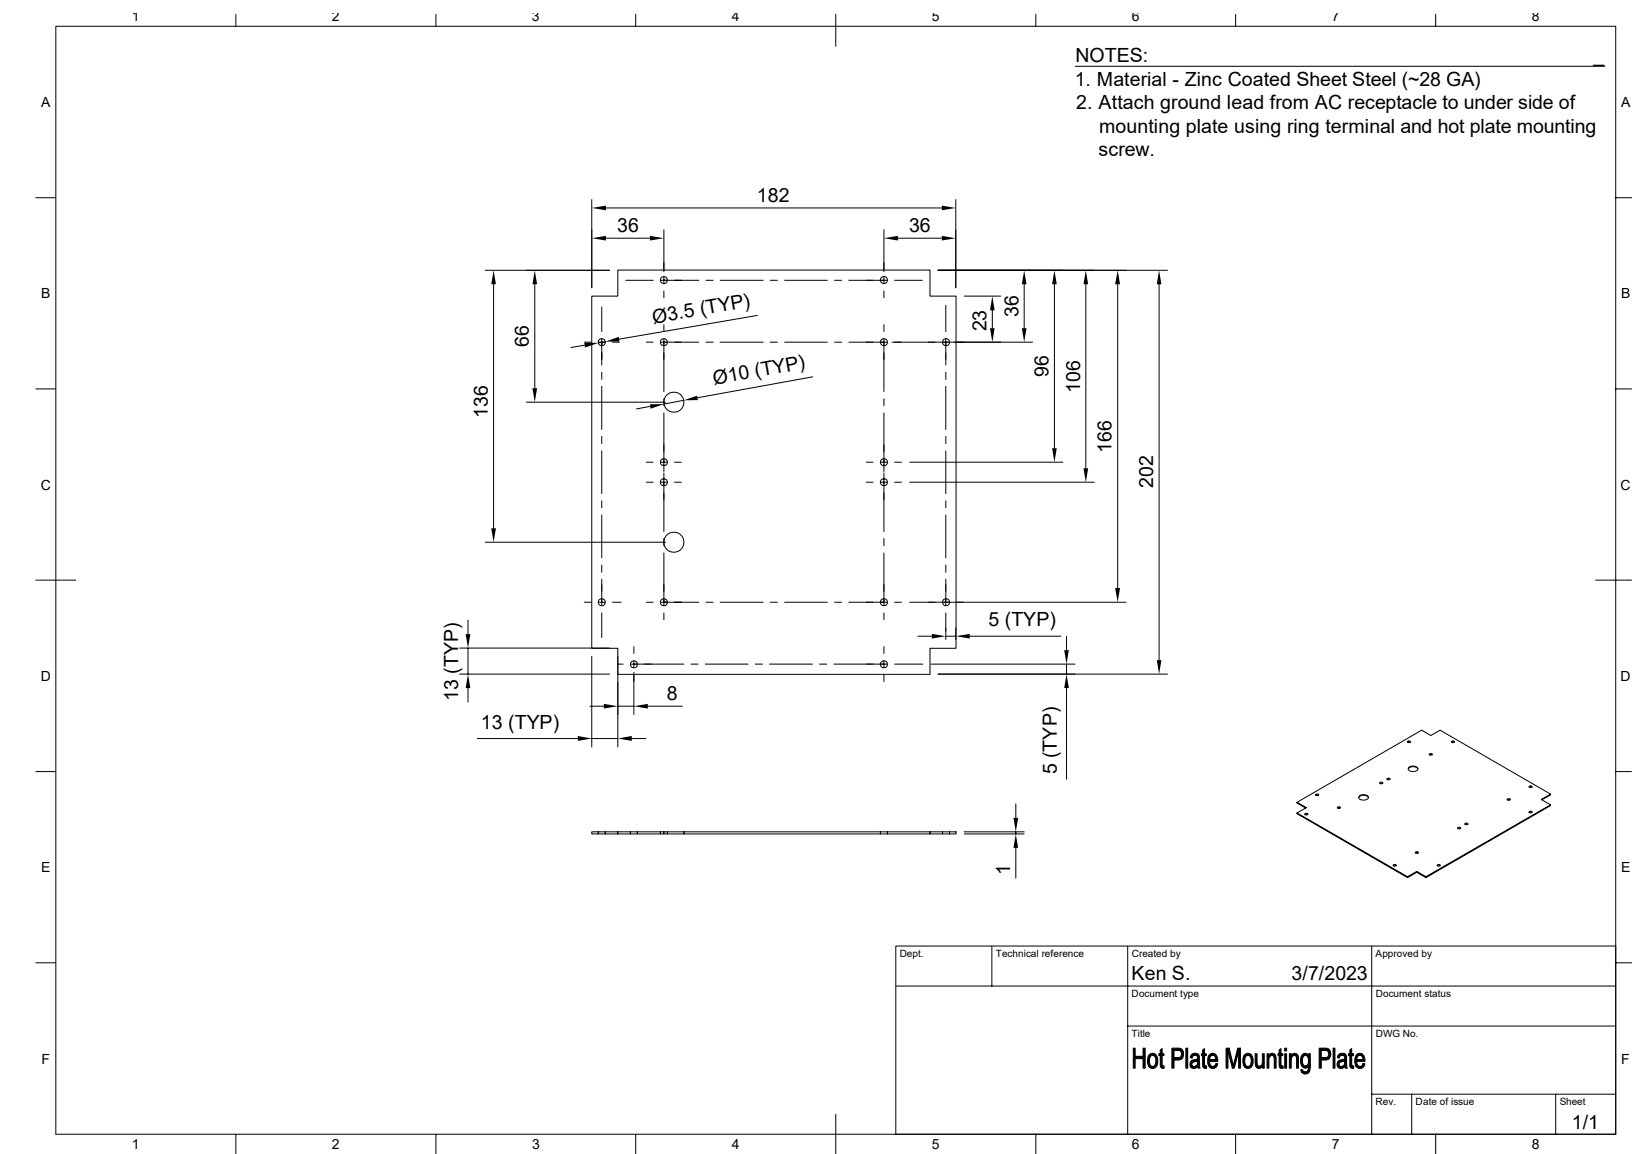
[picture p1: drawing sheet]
<svg xmlns="http://www.w3.org/2000/svg" width="297mm" height="210mm" viewBox="0 0 297 210" stroke-linecap="round" stroke-linejoin="round" font-family="sans-serif">
<g fill="none" stroke="#000" stroke-width=".18">
<path d="M10.2 4.8h283.8v201.6h-283.8zM42.9 2.6v2.2M79.3 2.6v2.2M115.7 2.6v2.2M152.1 2.6v5.8M188.5 2.6v2.2M195.7 12.1h96.4M224.9 2.6v2.2M261.3 2.6v2.2M6.5 36h3.7M107.7 36.3v16.1M110.3 37.8h61.1"/>
<path d="M173.9 36.3v16.1M294 36h2.9M88.3 49.2h22.6M89.8 51.7v44.4M97.3 51.7v19M107.7 53.9h4.7v-4.8h56.8v4.8h4.8v64.1h-4.8v4.7h-56.8v-4.7h-4.7zM109.5 55.9v4.4M110.3 43.3h8M113.9 51h5M120.2 51h7M120.8 50.3v1.3M120.8 53v1.2"/>
<path d="M120.8 59.1v1.2M120.8 41.8v7.6M128.5 51h1.3M131.1 51h7.8M137.8 57.4l-25.1 4.3M140.2 51h1.3M142.8 51h7.8M151.9 51h1.3M160.9 50.3v1.3M160.9 53v1.2M160.9 59.1v1.2M160.9 41.8v7.6"/>
<path d="M161.5 51h-7M162.8 51h5.1M163.4 43.3h8M170.7 49.2h41.8M172.1 55.6v4.7M175.5 53.9h6.6M180.6 56.5v3.2M186.4 51.7v8M191.9 51.7v29.9M197.6 51.7v33.5M203.4 51.7v55.3M210.9 51.7v68.4"/>
<path d="M6.5 70.8h3.7M95.8 73.2h25.3M106.3 62.3h1.3M106.4 62.8l-2.5 .4M108.9 62.3h1.3M109.5 61.6v4.8M109.5 67.7v1.3M109.5 70.3v7.8M109.5 79.4v1.3M110.2 62.2l-1.3 .2M111.5 62.3h1.2M117.6 62.3h1.3"/>
<path d="M118.3 74l-2.5 .4M120.2 62.3h7M120.8 61.6v9.6M120.8 72.6v1.2M120.8 75.1v10.7M124.4 72.9l-3.5 .6M128.5 62.3h1.3M131.1 62.3h7.8M140.2 62.3h1.3M142.8 62.3h7.8M147.9 68.6l-21 3.8M151.9 62.3h1.3"/>
<path d="M154.5 62.3h7M160.9 61.6v9.6M160.9 72.6v1.2M160.9 75.1v10.7M162.3 62.3h25.6M172.1 67.7v1.3M172.1 70.3v7.8M172.1 79.4v1.3M172.1 61.6v4.8M294 70.8h2.9M88.3 98.7h32.8M109.5 82v7.8"/>
<path d="M109.5 91.1v1.3M109.5 93.7v7.8M117.6 84.1h1.3M117.6 87.8h1.3M120.2 84.1h1.3M120.2 87.8h1.3M120.8 86.1v10.6M120.8 98v1.3M122.8 84.1h1.2M122.8 87.8h1.2M157.6 84.1h1.3M157.6 87.8h1.3"/>
<path d="M160.2 84.1h1.3M160.2 87.8h1.3M160.9 86.1v10.6M160.9 98v1.3M162.8 84.1h1.2M162.8 87.8h1.2M165.6 84.1h27.8M165.6 87.8h33.5M172.1 82v7.8M172.1 91.1v1.3M172.1 93.7v7.8M6.5 105.6h7.3"/>
<path d="M83.7 117.9h27.2M85.2 112.9v2.5M85.2 117.9v4.8M106.3 109.6h1.3M107.7 119.5v16.4M108.9 109.6h1.3M109.5 105.4v4.8M109.5 102.8v1.3M109.5 111.5v4.5M111.5 109.6h1.5M112.4 119.5v16.4M115.4 117.7v1.2"/>
<path d="M117.6 109.6h1.3M120.2 109.6h7M120.8 111.5v1.3M120.8 100.6v9.6M128.5 109.6h1.3M131.1 109.6h7.8M140.2 109.6h1.3M142.8 109.6h7.8M151.9 109.6h1.3M160.9 111.5v1.3M160.9 100.6v9.6M160.9 117.7v1.2"/>
<path d="M161.5 109.6h-7M162.8 109.6h1.2M165.6 109.6h39.3M167 115.8h2.6M172.1 102.8v1.3M172.1 105.4v4.8M172.1 115.8h1.8M172.1 111.5v4.9M173.9 114.3v2.1M176.5 115.8h16.6M194.1 115.8v2.5M290.4 105.6h6.5"/>
<path d="M83.7 122.7h27.2M85.2 125.2v2.6M86.9 134.4h18.3M107.4 128.5h2.5M107.7 134.4h4.7M112.4 128.5h3M112.4 120.9h1M114.7 120.9h9.8M115 134.4h2.6M115.4 122.4v7.6M115.4 120.2v1.3M117.9 128.5h6.3"/>
<path d="M125.8 120.9h1.2M128.4 120.9h7.7M137.5 120.9h1.3M140 120.9h7.9M149.1 120.9h1.4M160.9 120.2v1.3M160.9 122.8v1.2M161.5 120.9h-9.7M162.8 120.9h5.1M169.5 120.9h26.1M170.7 122.7h41.8M194.1 120.9v1.8"/>
<path d="M194.1 125.2v16.6M256.2 135h.5M256.2 134.9l.2-.1 .3 .2-.3 .2-.2-.1zM256.3 140a1.15 1.15 0 0 1 1.8 0M256.5 139.6a1.13 1.13 0 0 1 1.6 .3 1.03 1.03 0 0 1-1.8 0zM260.1 137.2l.3-.1 .3 .2-.3 .2-.3-.1zM260.1 137.4h.5M264.2 134.9l.2-.1 .3 .2-.3 .2-.2-.1zM264.2 135h.5M6.5 140.4h3.7M108.9 151.4v.4M110.2 151.4v.4"/>
<path d="M112.4 151.4h-4.7v.4h4.7v-.4h56.8M112.4 151.8h56.8v-.4h4.8v.4h-4.8M114.7 151.4v.4M116 151.4v.4M120.2 151.4v.4M120.8 151.4v.4M121.5 151.4v.4M124.5 151.4v.4M160.2 151.4v.4M161.5 151.4v.4M171.5 151.4v.4M172.8 151.4v.4"/>
<path d="M175.5 151.4h10.9M175.5 151.8h10.9M184.9 146.3v2.5M184.9 151.4v.4M184.9 154.3v5.5M237.5 148.2h.5M237.5 148.1l.2-.1 .3 .2-.3 .1h-.2zM237.6 147.1l-1.5-1v-.1l1.6 1-1.6 1M239.4 144.6l.3-.1 .3 .2-.3 .1-.3-.1zM239.4 144.7h.5M243.4 147h.5M243.4 146.9l.3-.1 .3 .2-.3 .2-.3-.1z"/>
<path d="M247.3 145.2a1.15 1.15 0 0 1 1.7 0M247.4 144.8a1.13 1.13 0 0 1 1.6 .3 1.03 1.03 0 0 1-1.7 0zM251.1 142.6h.5M251.1 142.4l.3-.1 .3 .2-.3 .2-.3-.1zM252.4 141.7l.3-.1 .3 .2-.3 .1h-.3zM252.4 141.8h.5M253.6 157.4l.2-.1 .3 .2-.3 .1h-.2zM253.6 157.5h.5M257.6 155.2h.5M257.6 155.1l.3-.1 .2 .2-.2 .1-.3-.1zM257.9 158.6l-1.7 1v.1l-20.1-11.6v-.1l20.1 11.6M259.5 159.6l-1.6-1v.2l-1.7 .9"/>
<path d="M261.6 157.4l.2-.1 .3 .2-.3 .1h-.2zM261.6 157.5h.5M265.3 150.7h.5M265.3 150.6l.3-.1 .3 .2-.3 .2-.3-.1zM266.6 150h.5M266.6 149.9l.3-.1 .3 .1-.3 .2-.3-.1zM274.3 145.4l.3-.1 .3 .2-.3 .2-.3-.1zM274.3 145.5h.5M278.3 147.9h.5M278.3 143.3h.5M278.3 147.7l.3-.1 .2 .2-.2 .2-.3-.1zM278.3 143.1l.3-.1 .2 .2-.2 .1h-.3z"/>
<path d="M280.6 145.5l1.6-.8v-.2l-20.1-11.6-1.7 1-1.7-1-22.6 13.1M282.2 144.5l-1.7 1 1.7 1v.1l-22.7 13.1M282.2 146.5l-22.7 13.1v.1l-1.6-.9M294 140.4h2.9M6.5 175.2h3.7M163 179.5h131M180.5 172.2v7.3M205.2 172.2v34.2M249.6 172.2v34.2M294 172.2h-131v34.2M294 175.2h2.9M205.2 186.7h88.8"/>
<path d="M249.6 199.1h44.4M256.9 199.1v7.3M283.1 199.1v7.3M42.9 206.4v3.6M79.3 206.4v3.6M115.7 206.4v3.6M152.1 202.8v7.2M188.5 206.4v3.6M224.9 206.4v3.6M261.3 206.4v3.6"/>
<circle cx="120.8" cy="51" r=".65"/>
<circle cx="160.9" cy="51" r=".65"/>
<circle cx="109.5" cy="62.3" r=".65"/>
<circle cx="120.8" cy="62.3" r=".65"/>
<circle cx="122.6" cy="73.2" r="1.83"/>
<circle cx="160.9" cy="62.3" r=".65"/>
<circle cx="172.2" cy="62.3" r=".65"/>
<circle cx="120.8" cy="84.1" r=".65"/>
<circle cx="120.8" cy="87.8" r=".65"/>
<circle cx="122.6" cy="98.7" r="1.83"/>
<circle cx="160.9" cy="84.1" r=".65"/>
<circle cx="160.9" cy="87.8" r=".65"/>
<circle cx="109.5" cy="109.6" r=".65"/>
<circle cx="120.8" cy="109.6" r=".65"/>
<circle cx="160.9" cy="109.6" r=".65"/>
<circle cx="172.2" cy="109.6" r=".65"/>
<circle cx="115.3" cy="120.9" r=".65"/>
<circle cx="160.9" cy="120.9" r=".65"/>
</g>
<g fill="#000" stroke="#000" stroke-width=".18">
<path d="M206.2 190.8h.4v1.4l1.4 .5h-1.4v1.7h-.4z" fill-rule="evenodd"/>
<path d="M208 190.8h.4v3.6h-.4v-1.7l-1.4-.5h1.4z" fill-rule="evenodd"/>
<path d="M209 192.1h.8a1.24 1.24 0 0 0-.5 1.7l.5 .3-.8-.1a2.25 2.25 0 0 1 0-1.9z" fill-rule="evenodd"/>
<path d="M209.1 192a.92 .92 0 0 1 1.1-.2 .92 .92 0 0 1 .5 1 1.18 1.18 0 0 1-1 1.6l-.6-.3h.7a1.22 1.22 0 0 0 .3-1.9l-.2-.1h-.8z" fill-rule="evenodd"/>
<path d="M211.2 191.1l.3-.3v1h.3v.3h-.3v1.7l.2 .2-.5-.1v-1.8h-.3v-.3h.3z" fill-rule="evenodd"/>
<path d="M211.2 194h.6l.1 .4h-.5z" fill-rule="evenodd"/>
<path d="M213.3 190.8h1.4l.6 .4h-1.6v1.3h1.5l-.6 .4h-.9v1.5h-.4z" fill-rule="evenodd"/>
<path d="M214.4 191.2h.9a1.63 1.63 0 0 1-.1 1.3h-1.5h.7a.66 .66 0 0 0 .6-.7 .66 .66 0 0 0-.6-.6z" fill-rule="evenodd"/>
<path d="M215.8 190.8h.4v3.6h-.4z" fill-rule="evenodd"/>
<path d="M216.7 192.1h.8l-.4 .1-.1 .4-.4-.1z" fill-rule="evenodd"/>
<path d="M216.7 193.2l.2-.2 1 .1a1.07 1.07 0 0 0-1 .6l.3 .4h.7a.77 .77 0 0 1-1.1 .2 .77 .77 0 0 1-.1-1.1z" fill-rule="evenodd"/>
<path d="M216.9 191.9a.84 .84 0 0 1 1-.1 .84 .84 0 0 1 .4 .9l.1 1.7h-.3l-.1-.3h-.4l.3-.4v-.6l-1-.1 .5-.1a.41 .41 0 0 0 .5-.4 .41 .41 0 0 0-.4-.4h-.8z" fill-rule="evenodd"/>
<path d="M217.3 194.1h.7z" fill-rule="evenodd"/>
<path d="M218.9 191.1l.3-.3v1h.3v.3h-.3v1.7l.2 .2h-.5v-.2v-1.7h-.2v-.3h.2z" fill-rule="evenodd"/>
<path d="M218.9 194h.6l.1 .4h-.5z" fill-rule="evenodd"/>
<path d="M220 192.1h.7l-.4 .1-.2 .6h1.5v.4h-1.5l.2 .6 .4 .3h-.7a2.33 2.33 0 0 1 0-2z" fill-rule="evenodd"/>
<path d="M220.1 192a.91 .91 0 0 1 1.1-.2 .91 .91 0 0 1 .4 1h-1.5h1.2l-.1-.4-.2-.2-1-.1z" fill-rule="evenodd"/>
<path d="M220 194.1h.9l.4-.6 .3 .1a.86 .86 0 0 1-.6 .8 .86 .86 0 0 1-1-.3z" fill-rule="evenodd"/>
<path d="M223.1 190.8h.6l-.2 .5v3.1h-.4z" fill-rule="evenodd"/>
<path d="M223.7 190.8l.8 3-.2 .6-.8-3.1z" fill-rule="evenodd"/>
<path d="M225.8 190.8v3.6h-.4v-3.1z" fill-rule="evenodd"/>
<path d="M225.3 190.8h.5l-.4 .5-.8 3.1h-.3z" fill-rule="evenodd"/>
<path d="M226.4 192.1h.7a1.16 1.16 0 0 0-.4 1.7l.4 .3-.7-.1a2.25 2.25 0 0 1 0-1.9z" fill-rule="evenodd"/>
<path d="M226.5 192a.92 .92 0 0 1 1.1-.2 .92 .92 0 0 1 .4 1 1.16 1.16 0 0 1-1.2 1.6l-.4-.3h.7a1.22 1.22 0 0 0 .3-1.9l-.2-.1h-.8z" fill-rule="evenodd"/>
<path d="M228.4 191.8h.4l.1 2.1 .2 .2h.6a.7 .7 0 0 1-.9 .3 .7 .7 0 0 1-.4-.9z" fill-rule="evenodd"/>
<path d="M229.2 194.1l.6-.1z" fill-rule="evenodd"/>
<path d="M229.7 191.8h.4v2.6h-.3v-.4h-.3l.2-.6z" fill-rule="evenodd"/>
<path d="M230.6 191.8h.3v.3l.4 .1-.3 .2-.1 .3v1.7h-.3z" fill-rule="evenodd"/>
<path d="M230.9 192.1h.6z" fill-rule="evenodd"/>
<path d="M231.1 191.9a.72 .72 0 0 1 .8-.1 .72 .72 0 0 1 .3 .8v1.8h-.3v-2l-.3-.3h-.6z" fill-rule="evenodd"/>
<path d="M232.8 191.1l.3-.3v1h.4v.3h-.4v1.7l.2 .2h-.5v-.2v-1.7h-.2v-.3h.2z" fill-rule="evenodd"/>
<path d="M232.8 194h.7l.1 .4h-.6z" fill-rule="evenodd"/>
<path d="M233.8 191.8h.3v2.6h-.3z" fill-rule="evenodd"/>
<path d="M233.8 190.8h.3v.5h-.3z" fill-rule="evenodd"/>
<path d="M234.7 191.8h.3v.3l.3 .1-.3 .3v1.9h-.3z" fill-rule="evenodd"/>
<path d="M235 192.1h.5z" fill-rule="evenodd"/>
<path d="M235.2 191.9a.72 .72 0 0 1 .8-.1 .72 .72 0 0 1 .3 .8v1.8h-.3l-.1-2-.2-.3h-.7z" fill-rule="evenodd"/>
<path d="M236.8 194.6l.3 .1a.37 .37 0 0 0 .4 .4h-.6z" fill-rule="evenodd"/>
<path d="M236.9 192l.7 .1a1.14 1.14 0 0 0 0 1.9h.9l-.4 .1a.8 .8 0 0 1-.9 .2 .8 .8 0 0 1-.5-.9v-.7z" fill-rule="evenodd"/>
<path d="M237.2 191.8l.6-.1 .3 .4-1.2-.1z" fill-rule="evenodd"/>
<path d="M236.9 195.1h.6a.71 .71 0 0 0 .6-1l.4-.1a1.23 1.23 0 0 1-.7 1.4l-.4 .1z" fill-rule="evenodd"/>
<path d="M237.7 192.1h.4v-.3h.4v2.2h-.9a1.06 1.06 0 0 0 .5-1.5z" fill-rule="evenodd"/>
<path d="M240.1 190.8h1.3l.5 .2 .1 .2h-1.5v1.3h1.5l-.4 .4h-1.1v1.5h-.4z" fill-rule="evenodd"/>
<path d="M241.1 191.2h.9a1.3 1.3 0 0 1 0 1.3h-1.5h.7a.66 .66 0 0 0 .6-.7 .66 .66 0 0 0-.7-.6z" fill-rule="evenodd"/>
<path d="M242.6 190.8h.4v3.6h-.4z" fill-rule="evenodd"/>
<path d="M243.5 192.1h.7a.44 .44 0 0 0-.5 .5l-.3-.1z" fill-rule="evenodd"/>
<path d="M243.6 193.1h1.1l-.2 .1a.57 .57 0 0 0-.6 .1 .57 .57 0 0 0-.1 .7l.9 .1a.77 .77 0 0 1-1.2 .2 .77 .77 0 0 1 .1-1.2z" fill-rule="evenodd"/>
<path d="M243.6 192a.84 .84 0 0 1 1-.3 .84 .84 0 0 1 .5 1l.1 1.7h-.4v-.3h-.5l.4-.4v-.6l-1-.1 .5-.1a.41 .41 0 0 0 .5-.4 .41 .41 0 0 0-.4-.4h-.8z" fill-rule="evenodd"/>
<path d="M244.1 194.1h.7z" fill-rule="evenodd"/>
<path d="M245.7 191.1l.3-.3v1h.3v.3h-.3v1.7l.2 .2h-.5v-1.9h-.3v-.3h.3z" fill-rule="evenodd"/>
<path d="M245.7 194h.6l.1 .4h-.6z" fill-rule="evenodd"/>
<path d="M246.8 192.1h.7l-.4 .1-.2 .6h1.5v.4h-1.5l.2 .7 .4 .2-.7-.1a2.16 2.16 0 0 1 0-1.9z" fill-rule="evenodd"/>
<path d="M247 191.9a.89 .89 0 0 1 1-.1 .89 .89 0 0 1 .4 .9v.1h-1.5h1.1l-.2-.6-.2-.1h-.8z" fill-rule="evenodd"/>
<path d="M246.8 194.1h.7l.4-.3 .1-.3 .4 .1a.89 .89 0 0 1-.6 .8 .89 .89 0 0 1-1-.3z" fill-rule="evenodd"/>
</g>
<g fill="#000">
<path d="M107.7 37.8l2.6-.4v.9zM171.4 37.4l2.5 .4-2.5 .5zM89.8 49.2l.5 2.5h-.9zM97.3 49.2l.4 2.5h-.8zM107.7 43.3l2.6-.4v.9zM118.3 42.9l2.5 .4-2.5 .5zM160.9 43.3l2.5-.4v.9zM171.4 42.9l2.5 .4-2.5 .5zM180.2 59.7h.8l-.4 2.6zM180.6 53.9l.4 2.6h-.8zM186 59.7h.8l-.4 2.6zM186.4 49.2l.4 2.5h-.8z"/>
<path d="M191.9 49.2l.4 2.5h-.8zM197.6 49.2l.4 2.5h-.8zM203.4 49.2l.4 2.5h-.9zM210.9 49.2l.5 2.5h-.9zM96.9 70.7h.8l-.4 2.5zM106.3 62.4h2.6l-2.4 .8zM110.2 62.2l2.4-.9 .1 .8zM118.3 73.6l2.6-.1-2.5 .9zM124.4 72.9l2.5-.9 .1 .8zM89.4 96.1h.9l-.5 2.6zM191.5 81.6h.8l-.4 2.5zM197.2 85.2h.8l-.4 2.6z"/>
<path d="M84.8 115.4h.8l-.4 2.5zM169.6 115.4l2.5 .4-2.5 .4zM173.9 115.8l2.6-.4v.8zM193.7 118.3h.8l-.4 2.6zM202.9 107h.9l-.4 2.6zM85.2 122.7l.4 2.5h-.8zM105.2 133.9l2.5 .5-2.5 .4zM109.9 128.1l2.5 .4-2.5 .4zM112.4 134.4l2.6-.5v.9zM115.4 128.5l2.5-.4v.8zM194.1 122.7l.4 2.5h-.8zM210.5 120.1h.9l-.5 2.6z"/>
<path d="M184.4 148.8h.9l-.4 2.6zM184.9 151.8l.4 2.5h-.9z"/>
</g>
<g font-size="3.6">
<text x="195.7" y="11.3">NOTES:</text>
<text x="290" y="11.3">_</text>
<text x="195.6" y="15.6">1. Material - Zinc Coated Sheet Steel (~28 GA)</text>
<text x="195.9" y="19.9">2. Attach ground lead from AC receptacle to under side of</text>
<text x="199.9" y="28.4">screw.</text>
<text x="200" y="24.1">mounting plate using ring terminal and hot plate mounting</text>
<text x="137.8" y="36.8">182</text>
<text x="112.3" y="42.3">36</text>
<text x="165.4" y="42.3">36</text>
<text x="118.9" y="58.9" transform="rotate(-10 118.9 58.9)">Ø3.5 (TYP)</text>
<text x="185.3" y="57.7" transform="rotate(-90 185.3 57.7)">36</text>
<text x="96.3" y="63.2" transform="rotate(-90 96.3 63.2)">66</text>
<text x="179.5" y="60.3" transform="rotate(-90 179.5 60.3)">23</text>
<text x="130" y="70.1" transform="rotate(-10 130 70.1)">Ø10 (TYP)</text>
<text x="190.8" y="68.6" transform="rotate(-90 190.8 68.6)">96</text>
<text x="196.6" y="71.5" transform="rotate(-90 196.6 71.5)">106</text>
<text x="88.8" y="76" transform="rotate(-90 88.8 76)">136</text>
<text x="202.3" y="82.5" transform="rotate(-90 202.3 82.5)">166</text>
<text x="209.9" y="88.9" transform="rotate(-90 209.9 88.9)">202</text>
<text x="179.9" y="114">5 (TYP)</text>
<text x="83.4" y="127.5" transform="rotate(-90 83.4 127.5)">13 (TYP)</text>
<text x="121.3" y="127.5">8</text>
<text x="87.5" y="132.6">13 (TYP)</text>
<text x="192.3" y="140.9" transform="rotate(-90 192.3 140.9)">5 (TYP)</text>
<text x="183.9" y="159.2" transform="rotate(-90 183.9 159.2)">1</text>
<text x="206" y="178.4">Ken S.</text>
<text x="235" y="178.4">3/7/2023</text>
<text x="286.1" y="205.4">1/1</text>
</g>
<g font-size="2.5">
<text x="24" y="3.9">1</text>
<text x="60.4" y="3.9">2</text>
<text x="96.8" y="3.9">3</text>
<text x="133.2" y="3.9">4</text>
<text x="169.6" y="3.9">5</text>
<text x="206" y="3.9">6</text>
<text x="242.4" y="3.9">7</text>
<text x="278.8" y="3.9">8</text>
<text x="7.5" y="19.5">A</text>
<text x="295" y="19.5">A</text>
<text x="7.5" y="54.3">B</text>
<text x="295" y="54.3">B</text>
<text x="7.5" y="89.1">C</text>
<text x="294.9" y="89.1">C</text>
<text x="7.5" y="123.9">D</text>
<text x="294.9" y="123.9">D</text>
<text x="7.5" y="158.7">E</text>
<text x="295" y="158.7">E</text>
<text x="7.6" y="193.5">F</text>
<text x="295.1" y="193.5">F</text>
<text x="24" y="209.1">1</text>
<text x="60.4" y="209.1">2</text>
<text x="96.8" y="209.1">3</text>
<text x="133.2" y="209.1">4</text>
<text x="169.6" y="209.1">5</text>
<text x="206" y="209.1">6</text>
<text x="242.4" y="209.1">7</text>
<text x="278.8" y="209.1">8</text>
</g>
<g font-size="1.8">
<text x="163.7" y="174.2">Dept.</text>
<text x="181.2" y="174.2">Technical reference</text>
<text x="206" y="174.2">Created by</text>
<text x="250.4" y="174.2">Approved by</text>
<text x="206" y="181.5">Document type</text>
<text x="250.4" y="181.5">Document status</text>
<text x="206" y="188.8">Title</text>
<text x="250.4" y="188.8">DWG No.</text>
<text x="250.4" y="201.2">Rev.</text>
<text x="257.6" y="201.2">Date of issue</text>
<text x="283.9" y="201.2">Sheet</text>
</g>
</svg>
